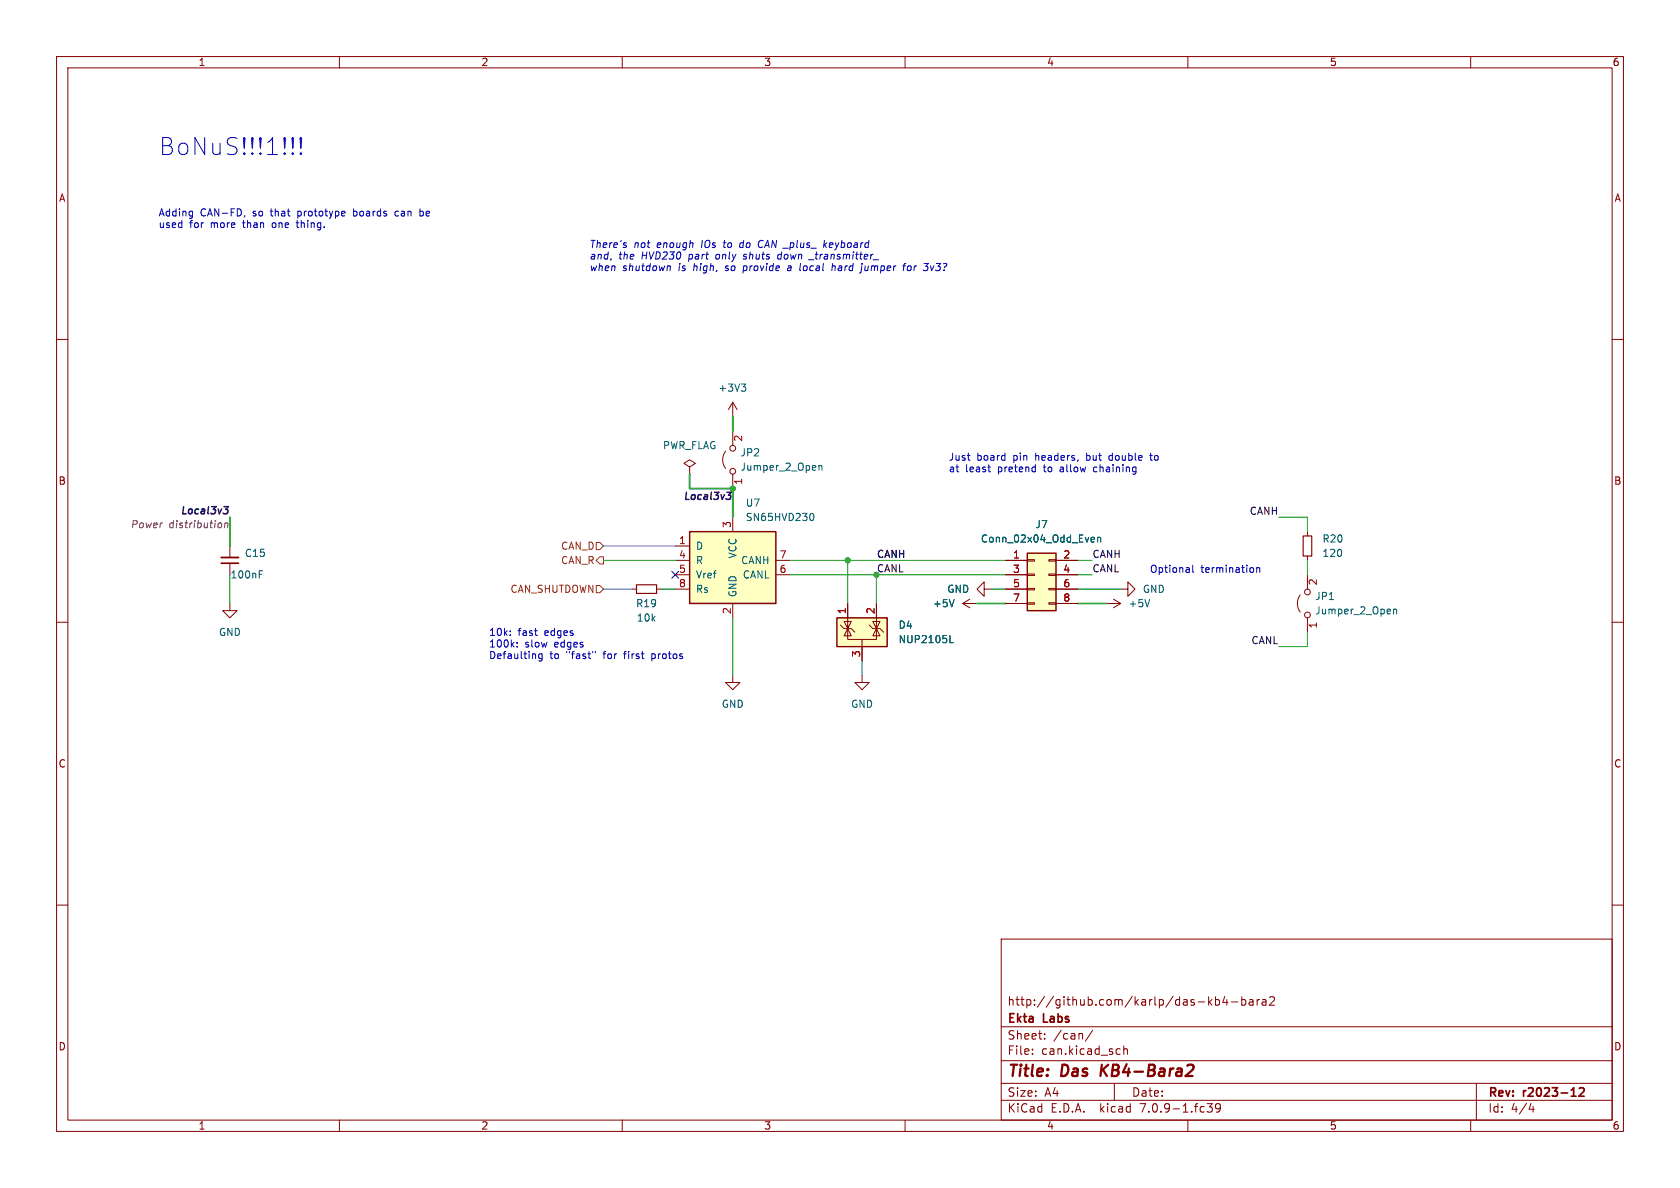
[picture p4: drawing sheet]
<svg xmlns="http://www.w3.org/2000/svg" width="297mm" height="210mm" viewBox="0 0 297 210" stroke-linecap="round" stroke-linejoin="round" font-family="sans-serif">
<g fill="none" stroke="#840000" stroke-width=".18">
<path d="M10 10h277v190h-277zM12 12h273v186h-273zM60 10v2M110 10v2M160 10v2M210 10v2M260 10v2M10 60h2M285 60h2M128.3 79.8a2.54 2.54 0 0 0 0 3M129.5 71.1v2.6M129.5 76.2v2.5"/>
<path d="M129.5 71.1l-.7 1.3M129.5 71.1l.8 1.3M40.6 96.5v2.1M40.6 99.6v2M119.4 99.1h2.5M119.4 96.5h2.5M121.9 82.6l1-.7-1-.6-1 .6 1 .7v1.2M121.9 83.8h.1M129.5 83.8v2.6M129.5 91.4v2.6M137.2 99.1h2.5M177.8 99.1h3.8"/>
<path d="M181.6 98.9h1.3v.3h-1.3zM185.4 98.9h1.3v.3h-1.3zM186.7 99.1h3.8M231.1 94v.7M231.1 98.3v.8M10 110h2M40.6 106.7v1.3h1.3l-1.3 1.2-1.2-1.2h1.2M111.8 104.1h.7M116.1 104.1h.7M119.4 101.6h2.5M119.4 104.1h2.5M129.5 119.4v1.3h1.3l-1.3 1.2-1.2-1.2h1.2"/>
<path d="M129.5 106.7v2.5M137.2 101.6h2.5M148.6 110.5l.6 .6h1.3l.6 .7M149.9 111.1v1.9h5v-1.9M149.9 111.1l.6 1.3h-1.3zM149.9 110.5v.6l.6-1.2h-1.3l.7 1.2M149.9 106.7v4.4M152.4 119.4v1.3h1.3l-1.3 1.2-1.3-1.2h1.3M152.4 113v3.8M153.7 110.5l.6 .6h1.3l.6 .7M154.3 109.9h1.3l-.7 1.2zM154.9 111.1l.7 1.3h-1.3z"/>
<path d="M154.9 106.7v4.4M170.2 106.7h2.5M170.2 106.7l1.2 .7M171.4 105.9l-1.2 .8M174 104.1v-1.2l-1.3 1.2 1.3 1.3v-1.3h1.3M177.8 101.6h3.8M177.8 104.1h3.8M177.8 106.7h3.8M181.6 106.6h1.3v.2h-1.3zM181.6 104h1.3v.3h-1.3zM181.6 101.5h1.3v.2h-1.3zM185.4 106.6h1.3v.2h-1.3z"/>
<path d="M185.4 104h1.3v.3h-1.3zM185.4 101.5h1.3v.2h-1.3zM186.7 101.6h3.8M186.7 104.1h3.8M186.7 106.7h3.8M195.6 106.7h2.5M196.8 105.9l1.3 .8M198.1 104.1h1.3v-1.2l1.3 1.2-1.3 1.3v-1.3M198.1 106.7l-1.3 .7M229.9 105.2a2.54 2.54 0 0 0 0 3M231.1 101.6v2.5M231.1 109.2v2.6"/>
<path d="M285 110h2M10 160h2M285 160h2M177 166h108v32h-108zM213.7 176.2v1.5M213.8 177.1l.4 .6M214.2 176.7l-.5 .6M214.9 176.2v1.5M214.9 176.8l.4-.1 .3 .3v.4l-.1 .2h-.6M216.5 176.1l-.3 1.1h.9M216.9 176.7v1M217.7 177.1h1.1"/>
<path d="M219.5 176.8l.5-.1 .2 .3v.4l-.1 .2h-.6M219.5 176.2v1.5M220.9 176.8h.6v.9M221.5 177.1h-.5a.29 .29 0 0 0-.2 .3 .29 .29 0 0 0 .2 .3l.5-.1M222.2 176.7v1M222.7 176.7l-.3 .1-.2 .2M223.2 176.8h.5l.1 .9M223.8 177.1h-.5a.29 .29 0 0 0-.2 .3 .29 .29 0 0 0 .2 .3l.5-.1M224.5 176.3l.5-.1 .2 .1 .1 .3-.9 1.1h.9M60 198v2M110 198v2M160 198v2"/>
<path d="M177 194.5h108M177 191.5h108M177 187.5h108M177 181.5h108M182.5 186.3v.1M182.5 185.5v.1M184.7 183.6v.1M184.7 182.8v.1M193.2 182.1l-1.3 2M197 191.5v3M197.9 185.4l.1 .1M198 186.3l-.1 .1"/>
<path d="M198.7 184.9v1.5M198.7 185.5l.2-.1 .3 .1 .1 .9M210 198v2M213.4 195.1h.9l-.5 .6 .4 .1v.7l-.2 .1-.5-.1M215.7 195.7l-.2 .3h-.3l-.3-.3 .1-.5 .5-.1 .2 .1a.99 .99 0 0 1-.4 1.4h-.3M260 198v2M261 191.5v6.5M270.7 195l-.4 1.1h.9M271 195.6v1"/>
<circle cx="129.5" cy="79.2" r=".51"/>
<circle cx="129.5" cy="83.3" r=".51"/>
<circle cx="231.1" cy="108.7" r=".51"/>
<circle cx="231.1" cy="104.6" r=".51"/>
</g>
<path d="M39.1 99.6h3.1M277.8 193.8h.8M279.2 192.4l.6-.1 .2 .1 .1 .3-1 1.1h1" fill="none" stroke="#840000" stroke-width=".3"/>
<path d="M194.8 188.2l-.3 2M195.9 188.2l-1.3 1.2M210.7 188.2a.45 .45 0 0 1 .3 .6l-.1 .3-1.3 1.1h1.2" fill="none" stroke="#840000" stroke-width=".4"/>
<g fill="none" stroke="#006464" stroke-width=".18">
<path d="M131.1 67.9h.7l-.4 .5M131.6 68.4l.2 .2v.3l-.2 .3M143.3 90.8l.2-.1a.68 .68 0 0 1 .4 .7 .68 .68 0 0 1-.4 .6h-.2M144.8 82.3v.8M144.8 82.4l.2-.1h.3v.8M193.1 95h.3l.1 .3-.6 .1M193.4 95.8h-.3M194 95.1l.2-.1h.3l.1 .8M194 95v.8M45.8 101.5h.5M45.8 100.9h.6M167.9 113.6h.6"/>
<path d="M168.7 106l-.4 1.3M203.3 106l-.5 1.3M246.4 107.7v.8M246.4 107.8l.2-.1h.3v.8"/>
</g>
<g fill="#ffffc2" stroke="#ffffc2" stroke-width=".18">
<path d="M181.6 97.8h5.1v10.2h-5.1z"/>
<path d="M121.9 94h15.3v12.7h-15.3z"/>
<path d="M148 109.2h8.8v5.1h-8.8z"/>
</g>
<path d="M121.9 94h15.3v12.7h-15.3zM181.6 97.8h5.1v10.2h-5.1zM148 109.2h8.8v5.1h-8.8z" fill="none" stroke="#840000" stroke-width=".25"/>
<path d="M39.1 98.6h3.1" fill="none" stroke="#840000" stroke-width=".33"/>
<path d="M230.4 94.7h1.5v3.6h-1.5zM112.5 103.4h3.6v1.5h-3.6z" fill="none" stroke="#840000" stroke-width=".2"/>
<path d="M105.4 95.9h.6l.7 .6-.7 .7h-.6zM106 98.4h.7v1.3h-.7l-.6-.6zM105.4 103.5h.6l.7 .6-.7 .7h-.6z" fill="none" stroke="#725600" stroke-width=".18"/>
<path d="M39.6 89.6h.8l-.5 .4 .3 .2 .1 .4-.3 .2h-.4M128.5 87h.8l-.5 .5 .3 .1 .1 .4-.3 .3h-.4" fill="none" stroke="#0f0f0f" stroke-width=".25"/>
<path d="M39 92.4l.2 .3v.3l-.3 .3M39.8 92.6l.2-.2 .3 .1-.1 .8M39.8 92.4l-.1 .9" fill="none" stroke="#484848" stroke-width=".18"/>
<g fill="none" stroke="#0000c2" stroke-width=".18">
<path d="M33.9 37.3l.1 .1M34 37.3v1.2M34 38.1l-.1 .1M43.3 38.1l-.1 .3M51.8 27l.1 .2-.1 .1M51.8 27l-.2 .2 .2 .1M51.8 24.3v1.9M51.8 27v.3M51.8 24.3l-.2 .2 .2 1.7M51.8 24.3l.1 .2-.1 1.7M52.4 39.4h.4M52.5 39l.1 1.2"/>
<path d="M53.2 27l.1 .2-.1 .1M53.2 27l-.2 .2 .2 .1M53.2 24.3v1.9M53.2 27v.3M53.2 24.3l-.2 .2 .2 1.7M53.2 24.3l.1 .2-.1 1.7M60.9 37.4l.1 .2-.6 .2M62.5 36.9v1.3M62.5 38.1l.1 .1M62.6 37.3l-.1 .1M70.3 37.3h-.2l-.3 .3 .1 .5 .4 .1M74.2 37.4l.4-.1 .2 .2"/>
<path d="M74.2 36.9v1.3M74.8 38.1l-.2 .1-.4-.1M110.6 43.3l.1 .2v.2M110.6 42.9l.1 .1M118.2 47l.3 .2-.1 .6M127.9 42.9h.4M130.9 43l-.1 .5 .2 .3M131.4 45.7l.3 .1M131.4 47.8h.1M131.5 47l-.2 1.3M131.7 45l-.2 .2 .1 .2M134.6 42.5a.65 .65 0 0 0-.6 .6 .65 .65 0 0 0 .5 .7"/>
<path d="M138 45l-.4 .1-.1 .5 .1 .1 .3 .1M139.7 47l-.4 .1M139.7 47.4h-.3l-.2 .1 .1 .3h.4M142.9 45.9h1M145.8 42.5l-.2 1.3M145.8 43.3l.3 .5M146.2 42.9l-.6 .5M147.1 47.1l.2-.1 .3 .1v.7M147.2 46.6l-.2 1.2M153 47l-.1 .7 .1 .1M154.4 45.9h.9M159.6 47h.5"/>
<path d="M160.1 46.6h-.2M160.9 47l-.4 .1-.1 .5 .2 .2h.3M164.5 47l.2 .8M171 80.5h.5M171.4 81.4h.1M174.6 82.6h.5M175 83.4h.1M182.9 82.6h.1M183 82.1v1.3M183 83.3l-.1 .1M193.6 82.6l-.3 .2v.4l.3 .2M196.2 80.6l-.2 .2 .2 .5"/>
<path d="M203.2 80.5h.5M203.4 80.1v1.1l.3 .2M210.9 99.9v1.1l.1 .2M90.2 112.2v.1M90.2 111.6v.1M91.4 113.6v.1M91.4 114.3v.1M95.8 115.6v1l-.2 .2h-.3M95.8 115.6h-.3l-.3 .2 .2 .6h.4M105.3 115.2v.2M115.2 115.6v1.2M115.2 116.4h.2"/>
<path d="M115.4 115.6h-.2M221.5 100.4l.1 .2-.1 .5M222.2 100.5l.1-.2 .4 .1v.8M222.2 100.3v.9"/>
</g>
<g fill="none" stroke="#009600" stroke-width=".18">
<path d="M106.7 99.1h12.7M139.7 99.1h38.1M149.9 99.1v7.6M190.5 99.1h2.5M226.1 91.4h5v2.6M231.1 99.1v2.5M40.6 101.6v5.1M116.8 104.1h2.6M129.5 109.2v10.2M139.7 101.6h38.1M152.4 116.8v2.6M154.9 101.6v5.1"/>
<path d="M175.3 104.1h2.5M190.5 101.6h2.5M190.5 104.1h7.6M231.1 111.8v2.5h-5"/>
</g>
<path d="M129.5 73.7v2.5M40.6 91.4v5.1M121.9 83.8v2.6h7.6v5M172.7 106.7h5.1M190.5 106.7h5.1" fill="none" stroke="#009600" stroke-width=".3"/>
<path d="M106.7 96.5h12.7M106.7 104.1h5.1" fill="none" stroke="#208bff" stroke-width=".18"/>
<path d="M118.8 101l1.2 1.2M120 101l-1.2 1.2" fill="none" stroke="#000084" stroke-width=".18"/>
<g fill="#009600" stroke="#009600" stroke-width=".18">
<circle cx="149.9" cy="99.1" r=".46"/>
<circle cx="154.9" cy="101.6" r=".46"/>
<circle cx="129.5" cy="86.4" r=".46"/>
</g>
<text font-size="4.2" fill="#0000c2" x="27.9" y="27.7">BoNuS!!!1!!!</text>
<g font-size="2.8" fill="#840000">
<text x="178" y="190.9">Title:</text>
<text x="187.7" y="190.9">Das</text>
<text x="195.4" y="190.9">KB4-Bara2</text>
</g>
<g font-size="2.1" fill="#840000">
<text x="178" y="178">http://github.com/karlp/das-kb4-bara2</text>
<text x="178" y="184">Sheet:</text>
<text x="178" y="181.2">Ekta</text>
<text x="184.5" y="181.2">Labs</text>
<text x="186.2" y="184">/can/</text>
<text x="178" y="186.7">File:</text>
<text x="184.1" y="186.7">can.kicad_sch</text>
<text x="178" y="196.9">KiCad</text>
<text x="178" y="194.1">Size:</text>
<text x="184.7" y="194.1">A4</text>
<text x="185.7" y="196.9">E.D.A.</text>
<text x="194.6" y="196.9">kicad</text>
<text x="200" y="194.1">Date:</text>
<text x="201.8" y="196.9">7.0.9-1.fc39</text>
<text x="263" y="194.3">Rev:</text>
<text x="263" y="196.9">Id:</text>
<text x="267.1" y="196.9">4/4</text>
<text x="269.4" y="194.3">r2023-12</text>
</g>
<g font-size="1.8" fill="#840000">
<text x="35" y="11.9">1</text>
<text x="85" y="11.9">2</text>
<text x="135" y="11.9">3</text>
<text x="185" y="11.9">4</text>
<text x="235" y="11.9">5</text>
<text x="285" y="11.9">6</text>
<text x="10.3" y="35.9">A</text>
<text x="285.3" y="35.9">A</text>
<text x="10.3" y="85.9">B</text>
<text x="285.3" y="85.9">B</text>
<text x="10.3" y="135.9">C</text>
<text x="285.3" y="135.9">C</text>
<text x="10.3" y="185.9">D</text>
<text x="285.3" y="185.9">D</text>
<text x="35" y="199.9">1</text>
<text x="85" y="199.9">2</text>
<text x="135" y="199.9">3</text>
<text x="185" y="199.9">4</text>
<text x="235" y="199.9">5</text>
<text x="285" y="199.9">6</text>
</g>
<g font-size="1.8" fill="#0000c2">
<text x="27.9" y="38.3">Adding</text>
<text x="27.9" y="40.4">used</text>
<text x="33.5" y="40.4">for</text>
<text x="35.4" y="38.3">CAN-FD,</text>
<text x="37.4" y="40.4">more</text>
<text x="43.2" y="40.4">than</text>
<text x="44.8" y="38.3">so</text>
<text x="48.1" y="38.3">that</text>
<text x="48.6" y="40.4">one</text>
<text x="53.1" y="38.3">prototype</text>
<text x="53.1" y="40.4">thing.</text>
<text x="63.1" y="38.3">boards</text>
<text x="70.7" y="38.3">can</text>
<text x="75.3" y="38.3">be</text>
<text x="104.1" y="43.9">There's</text>
<text x="104.1" y="46">and,</text>
<text x="109.4" y="46">the</text>
<text x="112" y="43.9">not</text>
<text x="113.5" y="46">HVD230</text>
<text x="116.2" y="43.9">enough</text>
<text x="122" y="46">part</text>
<text x="124.2" y="43.9">IOs</text>
<text x="127" y="46">only</text>
<text x="128.4" y="43.9">to</text>
<text x="131.4" y="43.9">do</text>
<text x="132.1" y="46">shuts</text>
<text x="134.9" y="43.9">CAN _plus_</text>
<text x="138.3" y="46">down</text>
<text x="144.3" y="46">_transmitter_</text>
<text x="146.8" y="43.9">keyboard</text>
<text x="104.1" y="48">when</text>
<text x="110" y="48">shutdown</text>
<text x="120" y="48">is</text>
<text x="122.8" y="48">high,</text>
<text x="128.7" y="48">so</text>
<text x="132" y="48">provide</text>
<text x="140.1" y="48">a</text>
<text x="142.4" y="48">local</text>
<text x="148.3" y="48">hard</text>
<text x="153.7" y="48">jumper</text>
<text x="161.3" y="48">for</text>
<text x="165.2" y="48">3v3?</text>
<text x="167.6" y="81.5">Just</text>
<text x="167.6" y="83.6">at</text>
<text x="170.7" y="83.6">least</text>
<text x="172.7" y="81.5">board</text>
<text x="176.5" y="83.6">pretend</text>
<text x="179.2" y="81.5">pin</text>
<text x="183.3" y="81.5">headers,</text>
<text x="184.8" y="83.6">to</text>
<text x="187.9" y="83.6">allow</text>
<text x="192.5" y="81.5">but</text>
<text x="194" y="83.6">chaining</text>
<text x="196.7" y="81.5">double</text>
<text x="204.2" y="81.5">to</text>
<text x="203.2" y="101.4">Optional</text>
<text x="212.3" y="101.4">termination</text>
<text x="86.4" y="112.5">10k:</text>
<text x="91.6" y="112.5">fast</text>
<text x="96.4" y="112.5">edges</text>
<text x="86.4" y="114.5">100k:</text>
<text x="86.4" y="116.6">Defaulting</text>
<text x="92.8" y="114.5">slow</text>
<text x="97.2" y="116.6">to</text>
<text x="98.1" y="114.5">edges</text>
<text x="100.3" y="116.6">&quot;fast&quot;</text>
<text x="107" y="116.6">for</text>
<text x="110.8" y="116.6">first</text>
<text x="115.9" y="116.6">protos</text>
</g>
<g font-size="1.8" fill="#006464">
<text x="126.9" y="69.4">+3V3</text>
<text x="117.1" y="79.6">PWR_FLAG</text>
<text x="130.8" y="80.9">JP2</text>
<text x="130.8" y="83.4">Jumper_2_Open</text>
<text x="131.7" y="89.8">U7</text>
<text x="131.7" y="92.3">SN65HVD230</text>
<text x="183" y="93.6">J7</text>
<text x="43.2" y="98.6">C15</text>
<text x="122.9" y="97.4">D</text>
<text x="122.9" y="99.9">R</text>
<text x="130.4" y="98.8" transform="rotate(-90 130.4 98.8)">VCC</text>
<text x="130.9" y="99.9">CANH</text>
<text x="173.3" y="96.1">Conn_02x04_Odd_Even</text>
<text x="233.7" y="98.7">120</text>
<text x="233.7" y="96.1">R20</text>
<text x="40.6" y="102.5">100nF</text>
<text x="112.4" y="107.5">R19</text>
<text x="122.9" y="102.5">Vref</text>
<text x="122.9" y="105">Rs</text>
<text x="130.4" y="105.7" transform="rotate(-90 130.4 105.7)">GND</text>
<text x="131.2" y="102.5">CANL</text>
<text x="164.8" y="107.5">+5V</text>
<text x="167.4" y="105">GND</text>
<text x="199.4" y="107.5">+5V</text>
<text x="201.9" y="105">GND</text>
<text x="232.4" y="106.3">JP1</text>
<text x="38.6" y="112.6">GND</text>
<text x="112.5" y="110.1">10k</text>
<text x="158.8" y="111.4">D4</text>
<text x="158.8" y="113.9">NUP2105L</text>
<text x="232.4" y="108.8">Jumper_2_Open</text>
<text x="127.5" y="125.3">GND</text>
<text x="150.4" y="125.3">GND</text>
</g>
<g font-size="1.8" fill="#a90000">
<text x="131.5" y="78.2" transform="rotate(-90 131.5 78.2)">2</text>
<text x="131.5" y="85.8" transform="rotate(-90 131.5 85.8)">1</text>
<text x="129.3" y="93.4" transform="rotate(-90 129.3 93.4)">3</text>
<text x="119.9" y="96.3">1</text>
<text x="119.9" y="98.8">4</text>
<text x="119.9" y="101.3">5</text>
<text x="137.7" y="101.3">6</text>
<text x="137.7" y="98.8">7</text>
<text x="179" y="98.8">1</text>
<text x="179" y="101.3">3</text>
<text x="187.9" y="98.8">2</text>
<text x="187.9" y="101.3">4</text>
<text x="119.9" y="103.9">8</text>
<text x="179" y="103.9">5</text>
<text x="179" y="106.4">7</text>
<text x="187.9" y="103.9">6</text>
<text x="187.9" y="106.4">8</text>
<text x="233.1" y="103.6" transform="rotate(-90 233.1 103.6)">2</text>
<text x="129.3" y="108.7" transform="rotate(-90 129.3 108.7)">2</text>
<text x="149.6" y="108.7" transform="rotate(-90 149.6 108.7)">1</text>
<text x="154.7" y="108.7" transform="rotate(-90 154.7 108.7)">2</text>
<text x="233.1" y="111.2" transform="rotate(-90 233.1 111.2)">1</text>
<text x="152.1" y="116.3" transform="rotate(-90 152.1 116.3)">3</text>
</g>
<g font-size="1.8" fill="#0f0f0f">
<text x="120.6" y="88.5">Local3v3</text>
<text x="31.7" y="91">Local3v3</text>
<text x="220.8" y="91.1">CANH</text>
<text x="154.9" y="98.7">CANH</text>
<text x="154.9" y="101.3">CANL</text>
<text x="193" y="98.7">CANH</text>
<text x="193" y="101.3">CANL</text>
<text x="221.1" y="114">CANL</text>
</g>
<g font-size="1.8" fill="#484848">
<text x="23" y="93.6">Power</text>
<text x="29.8" y="93.6">distribution</text>
</g>
<g font-size="1.8" fill="#725600">
<text x="99.1" y="99.9">CAN_R</text>
<text x="99.1" y="97.4">CAN_D</text>
<text x="90.1" y="105">CAN_SHUTDOWN</text>
</g>
</svg>
